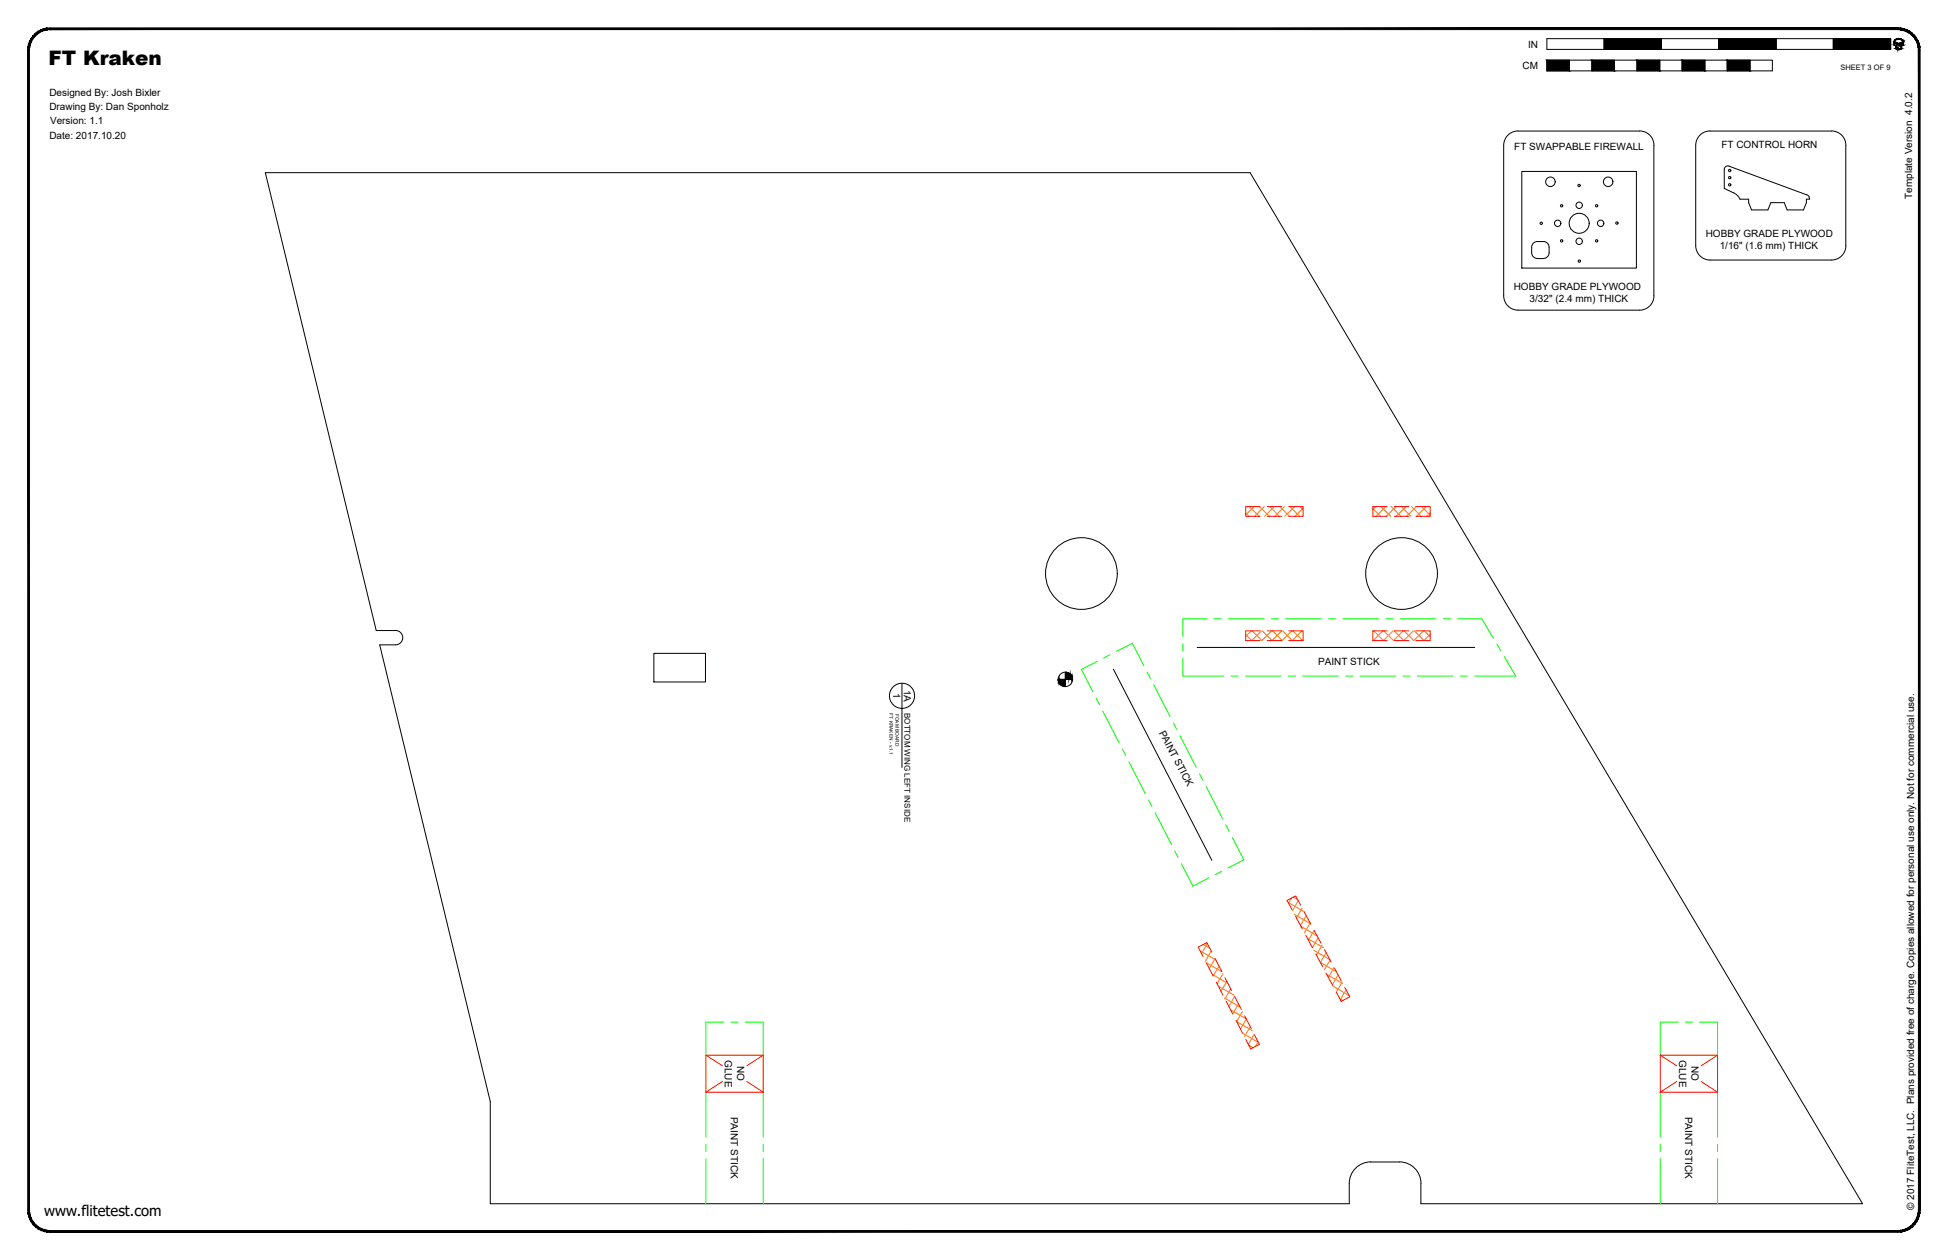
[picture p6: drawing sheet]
<svg xmlns="http://www.w3.org/2000/svg" width="864mm" height="559mm" viewBox="0 0 864 559" stroke-linecap="round" stroke-linejoin="round" font-family="sans-serif">
<!-- layer: 01 CUT -->
<g fill="none" stroke="#000" stroke-width=".44">
<path d="M674.7 76h50.8v42.9h-50.8zM766.5 73.7l34.6 12.7 1 1M766.6 73.7a1.61 1.61 0 0 0-2.2 1.5v8.4l5.1 2.4 1.9 2.3h3.8v1.6l1.3 3.2h7.3l1.2-3.2h6l1.3 3.2h7.2l1.3-3.2v-1.6h1.5l-.3-.9M679 109.7a4.8 4.8 0 0 0 .6 4l.9 .7 1.1 .2M681.6 107.1h2.6M681.6 114.7h2.6M681.6 107.1l-1.6 .6-.7 .8-.3 1.1M684.2 107.1l1.6 .6 .7 .8 .3 1.1M686.8 109.7a4.8 4.8 0 0 1-.6 4l-.9 .7-1.1 .2M289.9 289.8h22.8v12.7h-22.8zM493.6 296.8l43.6 84.7M530.7 287.1h123.1"/>
<path d="M607.7 515.3h12.7M607.7 515.3a9.5 9.5 0 0 0-9.5 9.5M620.4 515.3a9.5 9.5 0 0 1 9.6 9.5M598.2 524.9v8.9h-380.9v-45.3l-49-202.5h7.1a3.2 3.2 0 0 0 3.2-3.2 3.2 3.2 0 0 0-3.3-3.2h-8.5l-49.2-203h436.6l271.5 457.2h-195.8v-8.9"/>
<circle cx="766.8" cy="75.6" r=".52"/>
<circle cx="766.8" cy="78.8" r=".52"/>
<circle cx="683.3" cy="99" r=".52"/>
<circle cx="687.3" cy="80.6" r="2.11"/>
<circle cx="690.6" cy="99" r="1.41"/>
<circle cx="692.3" cy="91.2" r=".52"/>
<circle cx="700" cy="82.3" r=".52"/>
<circle cx="700.1" cy="99" r="4.4"/>
<circle cx="700.1" cy="91" r="1.41"/>
<circle cx="707.8" cy="91.2" r=".52"/>
<circle cx="709.6" cy="99" r="1.41"/>
<circle cx="712.9" cy="80.6" r="2.11"/>
<circle cx="716.8" cy="98.9" r=".52"/>
<circle cx="766.8" cy="82" r=".52"/>
<circle cx="692.3" cy="106.8" r=".52"/>
<circle cx="700.1" cy="107" r="1.41"/>
<circle cx="700.1" cy="115.8" r=".52"/>
<circle cx="707.8" cy="106.8" r=".52"/>
<circle cx="479.4" cy="254.4" r="15.9"/>
<circle cx="621.4" cy="254.4" r="15.9"/>
</g>
<!-- layer: 05 REFERENCE -->
<g fill="none" stroke="#0f0" stroke-width=".44">
<path d="M535.1 274.4h-10.7v8M538.2 274.4h3.2M544.6 274.4h15.9M563.6 274.4h3.2M570 274.4h15.9M589 274.4h3.2M595.4 274.4h15.9M614.4 274.4h3.2M620.8 274.4h15.9M639.8 274.4h3.2M646.2 274.4h10.7l5.1 8.6M486.5 293.3l-7.1 3.6 5.1 9.9"/>
<path d="M492.1 290.4l-2.8 1.4M494.9 288.9l7.1-3.6 5.1 9.9M508.6 298l1.4 2.9M524.4 291.9v7.9h18.2M524.4 285.5v3.2M545.8 299.8h3.1M552.1 299.8h15.9M571.2 299.8h3.1M577.5 299.8h15.9M596.6 299.8h3.1M602.9 299.8h15.9M622 299.8h3.1"/>
<path d="M628.3 299.8h15.9M647.4 299.8h3.2M663.6 285.7l1.7 2.8M666.9 291.2l5.1 8.6h-18.3M485.9 309.7l1.5 2.8M488.9 315.3l7.2 14.1M511.4 303.6l7.3 14.2M497.6 332.2l1.4 2.9M500.5 337.9l7.3 14.1M520.2 320.6l1.4 2.8M523.1 326.3l7.2 14.1M509.2 354.8l1.4 2.8"/>
<path d="M531.8 343.2l1.5 2.8M534.7 348.8l7.3 14.2M512.1 360.5l7.3 14.1M520.8 377.4l1.5 2.8M543.4 365.8l1.5 2.8M546.3 371.4l5.1 9.9-7 3.7M523.7 383.1l5.2 9.9 7-3.7M541.6 386.5l-2.9 1.4M320.9 453.3h-8v14.7M324.1 453.3h3.1M330.4 453.3h7.9v14.7M744 453.3h-8v14.7"/>
<path d="M747.1 453.3h3.2M753.5 453.3h7.9v14.7M312.9 484.4v19.9M338.3 484.4v19.9M736 484.4v19.9M761.4 484.4v19.9M312.9 507.5v3.2M312.9 513.9v19.9M338.3 507.5v3.2M338.3 513.9v19.9M736 507.5v3.2M736 513.9v19.9"/>
<path d="M761.4 507.5v3.2M761.4 513.9v19.9"/>
</g>
<g fill="none" stroke="#f00" stroke-width=".44">
<path d="M312.9 468l7.4 4.7M320.3 479.6l-7.4 4.8M331.1 479.6l7.2 4.8M338.3 468l-7.2 4.7M736 468h25.4v16.4M736 468v16.4M736 468l7.4 4.7M743.4 479.6l-7.4 4.8M754.1 479.6l7.3 4.8M761.4 468l-7.3 4.7M312.9 484.4v-16.4h25.4v16.4M312.9 484.4h25.4"/>
<path d="M736 484.4h25.4"/>
</g>
<!-- layer: 06 CAVITY -->
<g fill="none" stroke="#ff7f00" stroke-width=".44">
<path d="M552.3 227.5l1.4 1.5M553.9 224.7l4.3 4.3M555.9 224.7l-3.6 3.6M558.4 224.7l4.3 4.3M560.5 224.7l-4.4 4.3M562.9 224.7l4.3 4.3M564.9 224.7l-4.3 4.3M567.4 224.7l4.3 4.3M569.4 224.7l-4.3 4.3M571.9 224.7l4.3 4.3M574 224.7l-4.4 4.3M576.3 224.7l1.4 1.3"/>
<path d="M577.7 225.4l-3.6 3.6M608.6 225.5l3.5 3.5M609.9 224.7l-1.3 1.2M612.3 224.7l4.3 4.3M614.3 224.7l-4.3 4.3M616.8 224.7l4.3 4.3M618.8 224.7l-4.3 4.3M621.2 224.7l4.3 4.3M623.3 224.7l-4.3 4.3M625.7 224.7l4.4 4.3M627.8 224.7l-4.3 4.3M630.2 224.7l3.8 3.7"/>
<path d="M632.3 224.7l-4.3 4.3M634 227.4l-1.5 1.6M554.8 279.8l-2.5 2.4M555.1 279.8l4.4 4.3M559.2 279.8l-4.3 4.3-2.6-2.7M559.6 279.8l4.3 4.3 4.3-4.3M563.7 279.8l-4.3 4.3M564.1 279.8l4.3 4.3M568.6 279.8l4.3 4.3 4.3-4.3M572.7 279.8l-4.3 4.3M573.1 279.8l4.3 4.3M577.6 279.8l.1 .1"/>
<path d="M609 279.8l4.3 4.3 4.3-4.3M613.1 279.8l-4.3 4.3-.2-.2M613.5 279.8l4.3 4.3 4.3-4.3M618 279.8l4.3 4.3 4.3-4.3M622.5 279.8l4.3 4.3 4.3-4.3M627 279.8l4.3 4.3 2.7-2.8M631.5 279.8l2.5 2.6M577.7 283.8l-.3 .3M572.5 398.3l-1.3 2.2M573.3 397.9l2 1.2M575.5 399.4l-2.5 4.4M533.5 418.8l2.8 1.7"/>
<path d="M535.3 418.4l-2.6 4.5M571.1 400.2l7.1 4.2M573.9 405.6l7.1 4.1M576.8 410.9l7.1 4.1M577.3 402.7l-2.6 4.4M579.1 406l-2.6 4.4M579.6 416.2l7.1 4.1M580.8 409.3l-2.5 4.4M582.6 412.6l-2.5 4.4M584.4 415.9l-2.6 4.4M586.1 419.2l-2.5 4.4M532.1 421.7l6.9 4"/>
<path d="M534.8 427l6.9 4M536.9 421.8l-2.5 4.4M537.5 432.2l6.9 4M538.7 425.1l-2.6 4.5M540.2 437.4l6.9 4M540.4 428.5l-2.6 4.4M542.2 431.8l-2.6 4.5M543.9 435.2l-2.6 4.4M545.6 438.5l-2.6 4.5M582.5 421.5l7.1 4.1M585.3 426.8l7.1 4.1M587.9 422.5l-2.5 4.4"/>
<path d="M588.1 432.1l7.1 4.1M589.7 425.7l-2.6 4.5M591 437.4l7.1 4.1M591.4 429.1l-2.5 4.4M593.2 432.3l-2.5 4.5M594.9 435.7l-2.5 4.3M596.7 438.9l-2.5 4.5M542.8 442.6l6.9 4M545.5 447.8l7 4M547.4 441.9l-2.6 4.4M548.2 453.1l6.9 3.9M549 445.2l-2.5 4.5"/>
<path d="M550.8 448.6l-2.5 4.5M550.9 458.3l6.9 4M552.5 452l-2.6 4.4M554.3 455.3l-2.6 4.5M556 458.7l-2.6 4.4M593.8 442.8l1.6 .9M553.6 463.5l1.9 1.1M557.7 462.1l-1.2 2"/>
</g>
<!-- layer: 02 SCORE -->
<g fill="none" stroke="#f00" stroke-width=".44">
<path d="M558.6 224.7h-6.3v4.3h6.3M561.8 229h6.3M561.8 224.7h6.3M571.3 224.7h6.4v4.3h-6.4M615 224.7h-6.4v4.3h6.4M618.2 229h6.3M618.2 224.7h6.3M627.7 224.7h6.3v4.3h-6.3M558.6 279.8h-6.3v4.3h6.3M561.8 279.8h6.3M571.3 279.8h6.4v4.3h-6.4M615 279.8h-6.4v4.3h6.4"/>
<path d="M618.2 279.8h6.3M627.7 279.8h6.3v4.3h-6.3M561.8 284.1h6.3M618.2 284.1h6.3M574.3 406.3l3 5.7M576.6 401.5l-2.2-4.2-3.8 2 2.3 4.3M578.1 404.3l3 5.6M578.9 414.7l2.9 5.6M582.6 412.7l3.1 5.6M534.9 427.1l2.8 5.6M537.2 422.3l-2.1-4.2-3.9 1.9 2.2 4.3M538.7 425.1l2.9 5.7"/>
<path d="M539.2 435.6l2.9 5.6M543 433.6l3 5.6M583.3 423.1l3.1 5.6M587.1 421.1l3 5.6M587.8 431.5l3.1 5.6M591.7 429.5l2.9 5.6M596.2 437.9l2.2 4.2-3.8 2-2.2-4.2M543.6 444l2.9 5.7M547.4 442.1l2.9 5.6M548 452.5l2.8 5.6M551.8 450.5l2.9 5.7M556.1 459l2.2 4.2-3.8 2-2.2-4.2"/>
</g>
<!-- layer: 23 NOTES -->
<g fill="#000" stroke="#000" stroke-width=".44">
<path d="M469.3 301.3v1.1zM475.5 300.8v.5z"/>
<path d="M469.2 301.3v.6zM469.1 301.3l.1 .6z"/>
<path d="M469.6 301.3l-.3 1.1 .3 .5zM469.3 301.3h.3l-.3 1.1z"/>
<path d="M469.9 301.3l-.3 1.6 .3 .5zM469.6 301.3h.3l-.3 1.6z"/>
<path d="M470.3 301.3l-.4 2.1 .4 .3zM469.9 301.3h.4l-.4 2.1z"/>
<path d="M470.7 301.3l-.4 2.4 .4 .3zM470.3 301.3h.4l-.4 2.4z"/>
<path d="M471.3 301.3l-.6 2.7 .6 .3zM470.7 301.3h.6l-.6 2.7z"/>
<path d="M471.8 301.3l-.5 3 .5 .1zM471.3 301.3h.5l-.5 3z"/>
<path d="M472.3 301.3l-.5 3.1 .5 .1zM471.8 301.3h.5l-.5 3.1z"/>
<path d="M472.9 298.2l-.6 3.1h.6zM472.3 298.1l.6 .1-.6 3.1z"/>
<path d="M473.4 298.3l-.5 3h.5zM472.9 298.2l.5 .1-.5 3z"/>
<path d="M473.9 298.6l-.5 2.7h.5zM473.4 298.3l.5 .3-.5 2.7z"/>
<path d="M474.4 298.9l-.5 2.4h.5zM473.9 298.6l.5 .3-.5 2.4z"/>
<path d="M474.8 299.3l-.4 2h.4zM474.4 298.9l.4 .4-.4 2z"/>
<path d="M475.1 299.7l-.3 1.6h.3zM474.8 299.3l.3 .4-.3 1.6z"/>
<path d="M475.3 300.2l-.2 1.1h.2zM475.1 299.7l.2 .5-.2 1.1z"/>
<path d="M475.5 300.8l-.2 .5zM475.3 300.2v1.1z"/>
</g>
<g fill="none" stroke="#000" stroke-width=".44">
<path d="M733.2 64.5v66.7M733.3 64.4a6.4 6.4 0 0 0-6.4-6.3h-53.9a6.3 6.3 0 0 0-6.4 6.3v66.8a6.4 6.4 0 0 0 6.4 6.4h53.9a6.4 6.4 0 0 0 6.4-6.4M818.3 64.5v44.5M818.3 64.4a6.4 6.4 0 0 0-6.3-6.3h-53.9a6.3 6.3 0 0 0-6.3 6.3v44.6a6.4 6.4 0 0 0 6.3 6.3h53.8a6.4 6.4 0 0 0 6.4-6.3M472.3 298.1v6.4M399.9 303.1v37.3M469.1 301.3h6.4"/>
<circle cx="399.9" cy="308.6" r="5.6"/>
<circle cx="472.3" cy="301.3" r="3.2"/>
</g>
<!-- layer: 21 FULL-SIZE -->
<path d="M685.8 17.1h25.4v4.8h-25.4zM711.2 17.1h25.4v4.8h-25.4zM736.6 17.1h25.4v4.8h-25.4zM762 17.1h25.4v4.8h-25.4zM787.4 17.1h25.4v4.8h-25.4zM812.8 17.1h25.4v4.8h-25.4zM839.9 18.7a1.98 1.98 0 0 1 1.9-1.5 1.98 1.98 0 0 1 1.9 1.5v1.3l-.9 .3v1.2l-1 .3-.1-.3v.3l-.2-.5-.1 .4-.4-.1v-.6l-.3 .5v-1.2l-.9-.3M840.1 18.8l1.3 .4 .2 .3 1.9-.7v.3l-1.7 1.2-1.7-1.2zM840.1 17.8a2.16 2.16 0 0 1 3.7 .9v1.3l-.9 .3v1.3l-1.1 .3-1.2-.3v-1.3l-.8-.3v-1.6zM685.8 26.7h9.9v4.7h10.1v-4.7h9.9v4.7h10.1v-4.7h10v4.7h10v-4.7h10v4.7h9.9v-4.7h10.1v4.7h9.9v-4.7h-9.9v4.7h-10.1v-4.7h-9.9v4.7h-10v-4.7h-10v4.7h-10v-4.7h-10.1v4.7h-9.9v-4.7h-10.1v4.7h-9.9zM841.1 21.7v-.5l.1 .5" fill="none" stroke="#000" stroke-width=".44"/>
<g fill="#000" stroke="#000" stroke-width=".44">
<path d="M839.9 18.2l-.1 .2zM840.1 18.8l1.1 .3h-1.1zM840.7 19.5h2.1l-1 .8zM841.4 17.2h.7zM842.4 19.1l1.1-.3v.3zM843.5 20h.3zM841.4 21.8h.7zM842.5 21.6h.4zM842.8 20.3h.3z"/>
<path d="M20.8 12.5l1.4-.1v.7zM20.8 12.5l.1 .7 1.3-.1zM19.4 12.8l1.4-.3 .1 .7zM19.4 12.8l.2 .7 1.3-.3zM18.1 13.3l1.3-.5 .2 .7zM18.1 13.3l.3 .7 1.2-.5zM16.9 13.9l1.2-.6 .3 .7zM16.9 13.9l.4 .7 1.1-.6zM15.7 14.8l1.2-.9 .4 .7zM15.7 14.8l.5 .6 1.1-.8zM15.7 14.8l.5 .6-1.5 .4zM14.7 15.8l.6 .5 .9-.9zM14.7 15.8l.6 .5-1.4 .6zM13.9 16.9l.6 .4 .8-1zM13.9 16.9l.6 .4-1.3 .9zM13.2 18.2l.7 .3 .6-1.2zM13.2 18.2l.7 .3-1.2 1zM12.7 19.5l.7 .2 .5-1.2zM12.7 19.5l.7 .2-1 1.2zM13.4 19.7l-1 1.2 .7 .1zM12.4 20.9l.7 .1-.8 1.3zM13.1 21l-.8 1.3h.7z"/>
<path d="M711.2 17.1l25.4 4.8v-4.8zM711.2 17.1l25.4 4.8h-25.4z"/>
<path d="M762 17.1l25.4 4.8v-4.8zM762 17.1l25.4 4.8h-25.4z"/>
<path d="M812.8 17.1l25.4 4.8v-4.8zM812.8 17.1l25.4 4.8h-25.4z"/>
<path d="M839.8 18.7v1.3zM839.8 18.7v1.3z"/>
<path d="M839.8 20h.2zM839.8 20h.2z"/>
<path d="M839.8 18.4v.3zM839.8 18.4v.3z"/>
<path d="M840.7 17.4h.2zM840.5 17.5l.2-.1z"/>
<path d="M840.1 19.1l1.3 .1zM840.1 19.1l1.3 .1z"/>
<path d="M840.9 17.3h.4zM840.7 17.4l.2-.1zM840.7 17.4h.2zM840.7 17.4h.2z"/>
<path d="M22.2 13.1h819.2v-.7zM22.2 12.4h819.2l-819.2 .7z"/>
<path d="M840.2 19.2l1.2 .1zM840.2 19.2l1.2 .1z"/>
<path d="M840.4 19.3l1.2 .2zM840.4 19.3l1.2 .2z"/>
<path d="M841 17.2h.5zM840.9 17.3h.4z"/>
<path d="M841.1 17.2h.5zM841 17.2h.5z"/>
<path d="M841.4 17.2h1.1zM841.1 17.2h1.4z"/>
<path d="M842 17.2h.5zM842 17.2h.5z"/>
<path d="M842 17.2l.6 .1zM842 17.2l.6 .1z"/>
<path d="M842.3 17.3l.5 .1zM842.3 17.3l.5 .1z"/>
<path d="M842.6 17.4h.3zM842.6 17.4h.3z"/>
<path d="M842.6 17.4l.5 .1zM842.6 17.4l.5 .1z"/>
<path d="M842.9 17.5l.3 .1zM842.9 17.5l.3 .1z"/>
<path d="M842.1 19.3h1zM842.1 19.3l.7 .2h-.8z"/>
<path d="M843 17.6l.3 .1zM843 17.6l.3 .1z"/>
<path d="M843.2 17.7l.2 .1zM843.2 17.7l.2 .1z"/>
<path d="M842.1 19.2h1.3zM842.1 19.2l1 .1z"/>
<path d="M843.3 17.8l.2 .1zM843.3 17.8l.2 .1z"/>
<path d="M842.4 19.1h1.1zM842.1 19.2h1.3z"/>
<path d="M843.4 17.9l.2 .2zM843.4 17.9l.2 .2z"/>
<path d="M843.6 18.2l.1 .2zM843.6 18.2l.1 .2z"/>
<path d="M843.7 18.4l.1 .3zM843.7 18.4l.1 .3z"/>
<path d="M843.7 18.7l.1 1.3zM843.7 18.7l.1 1.3z"/>
<path d="M12.3 22.3l.7 514.3v-514.3zM12.3 22.3l.7 514.3h-.7z"/>
<path d="M685.8 26.7l9.9 4.7v-4.7zM685.8 26.7l9.9 4.7h-9.9z"/>
<path d="M705.8 26.7l9.9 4.7v-4.7zM705.8 26.7l9.9 4.7h-9.9z"/>
<path d="M725.8 26.7l10 4.7v-4.7zM725.8 26.7l10 4.7h-10z"/>
<path d="M745.8 26.7l10 4.7v-4.7zM745.8 26.7l10 4.7h-10z"/>
<path d="M765.7 26.7l10.1 4.7v-4.7zM765.7 26.7l10.1 4.7h-10.1z"/>
<path d="M839.8 20l.9 .3zM839.8 20l.9 .3z"/>
<path d="M840.4 20.3h.3zM840.4 20.3h.3z"/>
<path d="M840.6 20.3l.1 1.2zM840.6 20.3l.1 1.2z"/>
<path d="M840.6 21.5l.2 .1zM840.6 21.5l.2 .1z"/>
<path d="M840.8 21l.2 .5zM840.8 21l.2 .5z"/>
<path d="M840.6 21.6h.4zM840.6 21.6h.4zM840.6 21.6h.4zM840.6 21.6h.4z"/>
<path d="M840.6 21.6h.4zM840.6 21.6h.4z"/>
<path d="M840.6 21.6l.5 .1zM840.6 21.6l.5 .1z"/>
<path d="M841.1 21.2l.1 .4zM841.1 21.2l.1 .4z"/>
<path d="M840.7 21.7h.5zM840.7 21.7h.5z"/>
<path d="M840.9 21.7h.5zM840.9 21.7h.5z"/>
<path d="M841.4 21.3l.1 .4zM841.4 21.3l.1 .4z"/>
<path d="M841 21.7l.5 .1zM841 21.7l.5 .1z"/>
<path d="M841.1 21.8h.6zM841.1 21.8h.6z"/>
<path d="M841.7 21.5l.1 .3zM841.7 21.5l.1 .3z"/>
<path d="M841.3 21.8h.5zM841.3 21.8h.5z"/>
<path d="M841.9 21.8h.3zM841.8 21.8h.3z"/>
<path d="M842.8 20.3l.1 1.2zM842.8 20.3l.1 1.2z"/>
<path d="M842.2 21.8l.7-.2zM841.9 21.8l.6-.2z"/>
<path d="M843.1 20.3l.7-.3zM842.8 20.3l.7-.3z"/>
<path d="M851.1 20.9l.1 1.4h-.7zM850.4 21l.1 1.3 .6-1.4zM850.8 19.5l.3 1.4-.7 .1zM850.1 19.7l.3 1.3 .4-1.5zM850.3 18.2l.5 1.3-.7 .2zM849.6 18.5l.5 1.2 .2-1.5zM849.6 16.9l.7 1.3-.7 .3zM849 17.3l.6 1.2v-1.6zM848.8 15.8l.8 1.1-.6 .4zM848.3 16.3l.7 1-.2-1.5zM847.8 14.8l1 1-.5 .5zM847.8 14.8l-.5 .6 1 .9zM846.7 13.9l1.1 .9-.5 .6zM846.7 13.9l-.4 .7 1 .8zM845.4 13.3l1.3 .6-.4 .7zM845.4 13.3l-.3 .7 1.2 .6zM844.1 12.8l1.3 .5-.3 .7zM844.1 12.8l-.2 .7 1.2 .5zM842.7 12.5l1.4 .3-.2 .7zM842.7 12.5l-.1 .7 1.3 .3zM841.4 12.4l1.3 .1-.1 .7zM841.4 12.4v.7l1.2 .1z"/>
<path d="M12.3 536.6h.7l-.6 1.4zM13 536.6l-.6 1.4 .7-.1zM12.4 538l.7-.1-.4 1.5zM13.1 537.9l-.4 1.5 .7-.2zM12.7 539.4l.7-.2-.2 1.5zM13.4 539.2l-.2 1.5 .7-.3zM13.2 540.7l.7-.3v1.5zM13.9 540.4v1.5l.6-.4zM13.9 541.9l.6-.4 .2 1.6zM14.5 541.5l.2 1.6 .6-.5zM14.7 543.1l.6-.5 .4 1.5zM15.3 542.6l.4 1.5 .5-.6zM16.2 543.5l.7 1.5-1.2-.9zM16.2 543.5l.7 1.5 .4-.7zM17.3 544.3l.8 1.3-1.2-.6zM17.3 544.3l.8 1.3 .3-.7zM18.4 544.9l1 1.2-1.3-.5zM18.4 544.9l1 1.2 .2-.7zM19.6 545.4l1.2 1-1.4-.3zM19.6 545.4l1.2 1 .1-.7zM20.9 545.7l1.3 .8-1.4-.1zM20.9 545.7l1.3 .8v-.7z"/>
<path d="M850.5 22.3v514.3h.7zM850.5 22.3h.7v514.3z"/>
<path d="M22.2 545.8v.7l819.2-.7zM22.2 546.5l819.2-.7v.7z"/>
<path d="M841.4 545.8l1.3 .6-1.3 .1zM841.4 545.8l1.3 .6-.1-.7zM842.6 545.7l1.5 .4-1.4 .3zM842.6 545.7l1.5 .4-.2-.7zM843.9 545.4l1.5 .2-1.3 .5zM843.9 545.4l1.5 .2-.3-.7zM845.1 544.9l1.6 .1-1.3 .6zM845.1 544.9l1.6 .1-.4-.7zM846.3 544.3l1.5-.2-1.1 .9zM846.3 544.3l1.5-.2-.5-.6zM847.3 543.5l1.5-.4-1 1zM847.3 543.5l1.5-.4-.5-.5zM848.3 542.6l1.3-.7-.8 1.2zM849 541.5l-.7 1.1 1.3-.7zM849 541.5l1.3-.8-.7 1.2zM849.6 540.4l-.6 1.1 1.3-.8zM849.6 540.4l1.2-1-.5 1.3zM850.1 539.2l-.5 1.2 1.2-1zM851.1 538l-.3 1.4-.7-.2zM850.4 537.9l-.3 1.3 1-1.2zM851.2 536.6l-.1 1.4-.7-.1zM850.5 536.6l-.1 1.3 .8-1.3z"/>
</g>
<text font-size="8.9" x="21.5" y="28.6">FT Kraken</text>
<text font-size="6.6" x="19.5" y="539.1">www.flitetest.com</text>
<g font-size="4.4">
<text x="677.5" y="21.1">IN</text>
<text x="675" y="30.6">CM</text>
<text x="21.9" y="42.4">Designed By: Josh Bixler</text>
<text x="21.9" y="48.8">Drawing By: Dan Sponholz</text>
<text x="22.2" y="55.1">Version: 1.1</text>
<text x="21.9" y="61.5">Date: 2017.10.20</text>
<text x="763.1" y="65.6">FT CONTROL HORN</text>
<text x="671.3" y="66.7">FT SWAPPABLE FIREWALL</text>
<text x="847.7" y="88.2" transform="rotate(-90 847.7 88.2)">Template Version 4.0.2</text>
<text x="756.2" y="105.1">HOBBY GRADE PLYWOOD</text>
<text x="762.4" y="110.4">1/16&quot; (1.6 mm) THICK</text>
<text x="671.1" y="128.6">HOBBY GRADE PLYWOOD</text>
<text x="678.1" y="133.9">3/32&quot; (2.4 mm) THICK</text>
<text x="584.3" y="295.1">PAINT STICK</text>
<text x="400.7" y="305.9" transform="rotate(90 400.7 305.9)">1A</text>
<text x="395.9" y="307.4" transform="rotate(90 395.9 307.4)">1</text>
<text x="513.7" y="324.9" transform="rotate(62 513.7 324.9)">PAINT STICK</text>
<text x="321.4" y="470.1" transform="rotate(90 321.4 470.1)">GLUE</text>
<text x="326.7" y="472.8" transform="rotate(90 326.7 472.8)">NO</text>
<text x="744.5" y="470.1" transform="rotate(90 744.5 470.1)">GLUE</text>
<text x="749.8" y="472.8" transform="rotate(90 749.8 472.8)">NO</text>
<text x="324.1" y="495.2" transform="rotate(90 324.1 495.2)">PAINT STICK</text>
<text x="747.1" y="495.2" transform="rotate(90 747.1 495.2)">PAINT STICK</text>
<text x="848.5" y="536.6" transform="rotate(-90 848.5 536.6)">© 2017 FliteTest, LLC. Plans provided free of charge. Copies allowed for personal use only. Not for commercial use.</text>
</g>
<text font-size="3.5" x="401" y="316.2" transform="rotate(90 401 316.2)">BOTTOM WING LEFT INSIDE</text>
<text font-size="3.3" x="816" y="31.1">SHEET 3 OF 9</text>
<g font-size="2.1">
<text x="394.4" y="316.4" transform="rotate(90 394.4 316.4)">FT KRAKEN - v.1.1</text>
<text x="396.9" y="316.5" transform="rotate(90 396.9 316.5)">FOAM BOARD</text>
</g>
</svg>
